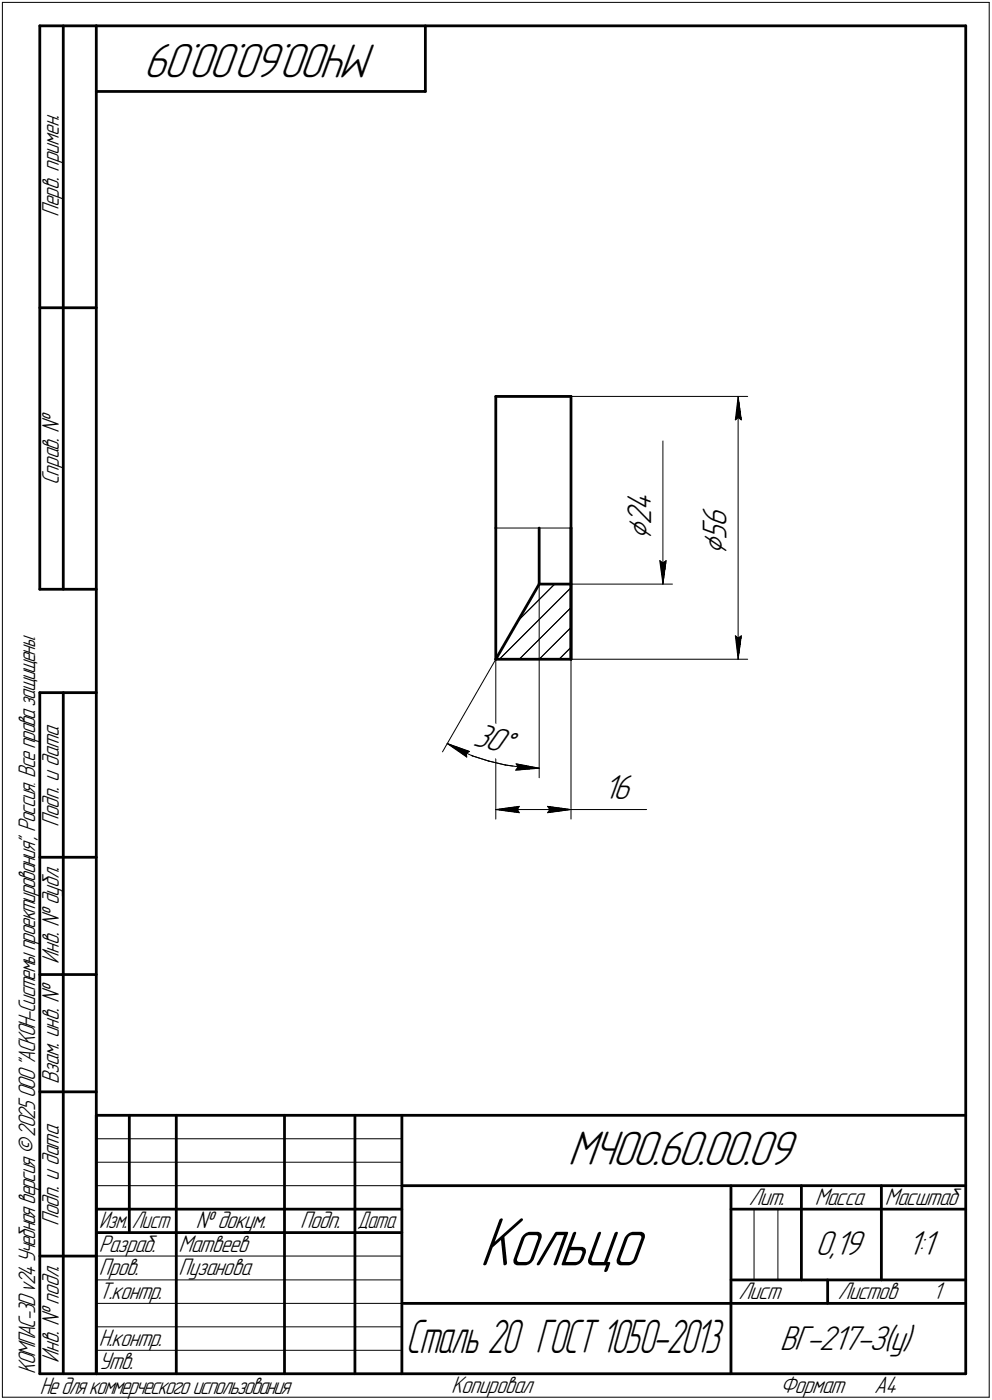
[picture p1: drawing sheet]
<svg xmlns="http://www.w3.org/2000/svg" width="211mm" height="298mm" viewBox="0 0 211 298" stroke-linecap="round" stroke-linejoin="round" font-family="sans-serif">
<g fill="none" stroke="#000" stroke-width=".59">
<path d="M8.5 5.5v120zM8.5 5.5h12zM13.5 5.5v120zM20.5 5.5v287zM20.5 5.5h185zM20.5 19.5h70zM90.5 5.5v14zM205.5 5.5v287zM8.5 65.5h12zM105.5 84.4h16zM105.5 84.4v28zM121.5 84.4v28z"/>
<path d="M105.5 112.4v28zM114.7 112.4v12zM121.5 112.4v28zM121.5 112.4v12zM8.5 125.5h12zM114.7 124.4l-9.2 16zM114.7 124.4h6.8zM121.5 124.4v16zM8.5 147.5v145zM8.5 147.5h12zM13.5 147.5v145zM105.5 140.4h16z"/>
<path d="M8.5 182.5h12zM8.5 207.5h12zM8.5 232.5h12zM20.5 237.5h185zM20.5 237.5v55zM27.5 237.5v25zM37.5 237.5v55zM60.5 237.5v55zM75.5 237.5v55zM85.5 237.5v55zM20.5 257.5h65zM85.5 252.5h120z"/>
<path d="M155.5 252.5v40zM155.5 257.5h15zM170.5 252.5v20zM170.5 257.5h35zM187.5 252.5v20zM8.5 267.5h12zM20.5 262.5h65zM85.5 277.5h70zM155.5 277.5h50zM155.5 272.5h50zM176.1 272.5v5zM8.5 292.5h12z"/>
<path d="M20.5 292.5h185z"/>
</g>
<g fill="none" stroke="#000" stroke-width=".21">
<path d="M.5 .5v297zM.5 .5h210zM210.5 .5v297zM121.5 84.4h37.6zM141.1 93.9v30.5zM156.5 89.4l.6-.5zM157.1 84.4l.6 5zM157.1 88.9l.6 .5zM157.1 84.4l-.6 5zM157.1 84.4v56zM105.5 112.4h16zM114.7 112.4v53.2z"/>
<path d="M121.5 112.4v28zM140.4 119.4l.7 5zM140.4 119.4l.7 .5zM141.1 119.9l.6-.5zM141.7 119.4l-.6 5zM105.5 126.4v48zM110.3 132.1l7.7-7.7zM121.5 124.4h21.6zM156.5 135.4l.6 5zM156.5 135.4l.6 .5zM157.1 135.9l.6-.5zM157.7 135.4l-.6 5z"/>
<path d="M95.2 158.3l2 1.1zM95.2 158.3l4.7 1.7zM95.2 158.3l4.1 2.9zM97.2 159.4l3.3 1.6zM105.5 140.4l-11.4 19.7zM106.3 140.4l15.2-15.3zM110.5 140.4l11-11zM114.7 140.4l6.8-6.8zM119 140.4l2.5-2.6zM121.5 140.4h37.6zM121.5 140.4v34zM99.2 160.4l.7-.4z"/>
<path d="M99.2 160.4l.1 .8zM100.5 161l3.5 1.1zM104 162.1l3.5 .8zM105.5 172.4l5-.7zM105.5 172.4l5 .7zM105.5 172.4h16zM107.5 162.9l3.7 .5zM109.7 164l5-.4zM109.8 162.6l.4 .7zM109.8 162.6l4.9 1zM110.1 172.4l.4 .7zM110.2 163.3l-.5 .7z"/>
<path d="M110.5 171.7l-.4 .7zM111.2 163.4l3.5 .2zM116.5 173.1l5-.7zM116.5 171.7l.5 .7zM116.5 171.7l5 .7zM117 172.4l-.5 .7zM121.5 172.4h5zM126.5 172.4h11.1zM20.5 247.5h65zM20.5 252.5h65zM20.5 242.5h65zM160.4 257.5v15z"/>
<path d="M165.5 257.5v15zM20.5 267.5h65zM20.5 272.5h65zM20.5 277.5h65zM.5 297.5h210zM20.5 282.5h65zM20.5 287.5h65z"/>
</g>
<g fill="#fff" stroke="#fff" stroke-width=".21">
<path d="M149.1 106.8h6.9zM149.1 106.8h6.9zM149.1 106.9h6.9zM149.1 107h6.9zM149.1 107.1h6.9zM149.1 107.2h6.9zM149.1 107.3h6.9zM149.1 107.4h6.9zM149.1 107.4h6.9zM149.1 107.5h6.9zM149.1 107.6h6.9zM149.1 107.7h6.9zM149.1 107.8h6.9zM149.1 107.9h6.9zM149.1 107.9h6.9zM149.1 108h6.9zM149.1 108.1h6.9zM149.1 108.2h6.9zM149.1 108.3h6.9zM149.1 108.4h6.9zM149.1 108.5h6.9zM149.1 108.5h6.9zM149.1 108.6h6.9zM149.1 108.7h6.9zM149.1 108.8h6.9zM149.1 108.9h6.9zM149.1 109h6.9zM149.1 109.1h6.9zM149.1 109.1h6.9zM149.1 109.2h6.9zM149.1 109.3h6.9zM149.1 109.4h6.9zM149.1 109.5h6.9zM149.1 109.6h6.9zM149.1 109.6h6.9zM149.1 109.7h6.9zM149.1 109.8h6.9zM149.1 109.9h6.9zM149.1 110h6.9zM149.1 110.1h6.9zM149.1 110.2h6.9zM149.1 110.2h6.9zM149.1 110.3h6.9zM149.1 110.4h6.9zM149.1 110.5h6.9zM149.1 110.6h6.9zM149.1 110.7h6.9zM149.1 110.7h6.9zM149.1 110.8h6.9zM149.1 110.9h6.9zM149.1 111h6.9zM149.1 111.1h6.9zM149.1 111.2h6.9zM149.1 111.3h6.9zM149.1 111.3h6.9zM149.1 111.4h6.9zM149.1 111.5h6.9zM149.1 111.6h6.9zM149.1 111.7h6.9zM149.1 111.8h6.9zM149.1 111.8h6.9zM149.1 111.9h6.9zM149.1 112h6.9zM149.1 112.1h6.9zM149.1 112.2h6.9zM149.1 112.3h6.9zM149.1 112.4h6.9zM149.1 112.4h6.9zM149.1 112.5h6.9zM149.1 112.6h6.9zM149.1 112.7h6.9zM149.1 112.8h6.9zM149.1 112.9h6.9zM149.1 112.9h6.9zM149.1 113h6.9zM149.1 113.1h6.9zM149.1 113.2h6.9zM149.1 113.3h6.9zM149.1 113.4h6.9zM149.1 113.5h6.9zM149.1 113.5h6.9zM149.1 113.6h6.9zM149.1 113.7h6.9zM149.1 113.8h6.9zM149.1 113.9h6.9zM149.1 114h6.9zM149.1 114h6.9zM149.1 114.1h6.9zM149.1 114.2h6.9zM149.1 114.3h6.9zM149.1 114.4h6.9zM149.1 114.5h6.9zM149.1 114.6h6.9zM149.1 114.6h6.9zM149.1 114.7h6.9zM149.1 114.8h6.9zM149.1 114.9h6.9zM149.1 115h6.9zM149.1 115.1h6.9zM149.1 115.1h6.9zM149.1 115.2h6.9zM149.1 115.3h6.9zM149.1 115.4h6.9zM149.1 115.5h6.9zM149.1 115.6h6.9zM149.1 115.7h6.9zM149.1 115.7h6.9zM149.1 115.8h6.9zM149.1 115.9h6.9zM149.1 116h6.9zM149.1 116.1h6.9zM149.1 116.2h6.9zM149.1 116.2h6.9zM149.1 116.3h6.9zM149.1 116.4h6.9zM149.1 116.5h6.9zM149.1 116.6h6.9zM149.1 116.7h6.9zM149.1 116.8h6.9zM149.1 116.8h6.9zM149.1 116.9h6.9zM149.1 117h6.9zM149.1 117.1h6.9zM149.1 117.2h6.9zM149.1 117.3h6.9zM149.1 117.3h6.9zM149.1 117.4h6.9zM149.1 117.5h6.9zM149.1 117.6h6.9zM149.1 117.7h6.9zM149.1 117.8h6.9zM149.1 117.9h6.9zM149.1 117.9h6.9zM149.1 118h6.9z"/>
<path d="M157 84.7h.2zM157 84.8h.2zM157 84.8h.3zM156.9 84.9h.4zM156.9 85h.4zM156.8 85.1h.6zM156.8 85.2h.6zM156.8 85.3h.7zM156.7 85.3h.8zM156.7 85.4h.9zM156.7 85.5h.9zM156.6 85.6h1zM156.6 85.7h1zM156.5 85.8h1.1zM156.5 85.9h1.2zM156.5 85.9h1.2zM156.5 86h1.3zM156.5 86.1h1.3zM156.4 86.2h1.4zM156.4 86.3h1.5zM156.4 86.4h1.5zM156.4 86.4h1.5zM156.4 86.5h1.5zM156.4 86.6h1.5zM156.4 86.7h1.5zM156.4 86.8h1.5zM156.3 86.9h1.7zM156.3 87h1.7zM156.3 87h1.7zM156.3 87.1h1.7zM156.3 87.2h1.7zM156.3 87.3h1.7zM156.3 87.4h1.7zM156.2 87.5h1.9zM156.2 87.5h1.9zM156.2 87.6h1.9zM156.2 87.7h1.9zM156.2 87.8h1.9zM156.2 87.9h1.9zM156.2 88h1.9zM156.1 88.1h2zM156.1 88.1h2.1zM156.1 88.2h2.1zM156.1 88.3h2.1zM156.1 88.4h2.1zM156.1 88.5h2.1zM156.1 88.6h2.1zM156.1 88.6h2.1zM156 88.7h2.2zM156 88.8h2.2zM156 88.9h2.2zM156 89h2.2zM156 89.1h2.2zM156 89.2h2.2zM156 89.2h2.2zM156 89.3h2.3zM156 89.4h2.3zM156 89.5h2.3zM156 89.6h2.3zM156 89.7h2.3zM156 89.7h2.3zM156 89.8h2.3z"/>
<path d="M155.9 134.9h2.4zM156 135h2.3zM156 135h2.3zM156 135.1h2.3zM156 135.2h2.3zM156 135.3h2.3zM156 135.4h2.3zM156 135.5h2.3zM156 135.6h2.2zM156 135.6h2.2zM156 135.7h2.2zM156 135.8h2.2zM156 135.9h2.2zM156 136h2.2zM156 136.1h2.2zM156.1 136.1h2.1zM156.1 136.2h2.1zM156.1 136.3h2.1zM156.1 136.4h2.1zM156.1 136.5h2.1zM156.1 136.6h2.1zM156.1 136.7h2.1zM156.1 136.7h2zM156.2 136.8h1.9zM156.2 136.9h1.9zM156.2 137h1.9zM156.2 137.1h1.9zM156.2 137.2h1.9zM156.2 137.2h1.9zM156.2 137.3h1.9zM156.3 137.4h1.7zM156.3 137.5h1.7zM156.3 137.6h1.7zM156.3 137.7h1.7zM156.3 137.8h1.7zM156.3 137.8h1.7zM156.3 137.9h1.7zM156.4 138h1.5zM156.4 138.1h1.5zM156.4 138.2h1.5zM156.4 138.3h1.5zM156.4 138.3h1.5zM156.4 138.4h1.5zM156.4 138.5h1.5zM156.4 138.6h1.4zM156.5 138.7h1.3zM156.5 138.8h1.3zM156.5 138.9h1.2zM156.5 138.9h1.2zM156.5 139h1.1zM156.6 139.1h1zM156.6 139.2h1zM156.7 139.3h.9zM156.7 139.4h.9zM156.7 139.4h.8zM156.8 139.5h.7zM156.8 139.6h.6zM156.8 139.7h.6zM156.9 139.8h.4zM156.9 139.9h.4zM157 140h.3zM157 140h.2zM157 140.1h.2z"/>
<path d="M128.5 165.3h7.1zM128.5 165.4h7.1zM128.5 165.4h7.1zM128.5 165.5h7.1zM128.5 165.6h7.1zM128.5 165.7h7.1zM128.5 165.8h7.1zM128.5 165.9h7.1zM128.5 165.9h7.1zM128.5 166h7.1zM128.5 166.1h7.1zM128.5 166.2h7.1zM128.5 166.3h7.1zM128.5 166.4h7.1zM128.5 166.5h7.1zM128.5 166.5h7.1zM128.5 166.6h7.1zM128.5 166.7h7.1zM128.5 166.8h7.1zM128.5 166.9h7.1zM128.5 167h7.1zM128.5 167h7.1zM128.5 167.1h7.1zM128.5 167.2h7.1zM128.5 167.3h7.1zM128.5 167.4h7.1zM128.5 167.5h7.1zM128.5 167.6h7.1zM128.5 167.6h7.1zM128.5 167.7h7.1zM128.5 167.8h7.1zM128.5 167.9h7.1zM128.5 168h7.1zM128.5 168.1h7.1zM128.5 168.1h7.1zM128.5 168.2h7.1zM128.5 168.3h7.1zM128.5 168.4h7.1zM128.5 168.5h7.1zM128.5 168.6h7.1zM128.5 168.7h7.1zM128.5 168.7h7.1zM128.5 168.8h7.1zM128.5 168.9h7.1zM128.5 169h7.1zM128.5 169.1h7.1zM128.5 169.2h7.1zM128.5 169.2h7.1zM128.5 169.3h7.1zM128.5 169.4h7.1zM128.5 169.5h7.1zM128.5 169.6h7.1zM128.5 169.7h7.1zM128.5 169.8h7.1zM128.5 169.8h7.1zM128.5 169.9h7.1zM128.5 170h7.1zM128.5 170.1h7.1zM128.5 170.2h7.1zM128.5 170.3h7.1zM128.5 170.3h7.1zM128.5 170.4h7.1zM128.5 170.5h7.1zM128.5 170.6h7.1zM128.5 170.7h7.1zM128.5 170.8h7.1zM128.5 170.9h7.1zM128.5 170.9h7.1zM128.5 171h7.1zM128.5 171.1h7.1zM128.5 171.2h7.1zM128.5 171.3h7.1z"/>
<path d="M116 171.3h.8zM116 171.4h1.5zM116 171.4h2.3zM116 171.5h3zM116 171.6h3.7zM116 171.7h4zM116 171.8h4.1zM116 171.9h4.3zM116 172h4.6zM116 172h4.7zM116 172.1h4.9zM116 172.2h5.2zM116 172.3h5.3zM116 172.4h5.5zM116 172.5h5.3zM116 172.6h5.2zM116 172.6h4.9zM116 172.7h4.7zM116 172.8h4.6zM116 172.9h4.3zM116 173h4.1zM116 173.1h4zM116 173.1h3.7zM116 173.2h3.1zM116 173.3h2.5zM116 173.4h1.9zM116 173.5h1.3zM116 173.6h.7z"/>
<path d="M110.3 171.3h.7zM109.6 171.4h1.4zM108.8 171.4h2.2zM108 171.5h3zM107.3 171.6h3.7zM107.1 171.7h3.9zM106.9 171.8h4.1zM106.7 171.9h4.3zM106.5 172h4.5zM106.3 172h4.7zM106.1 172.1h4.9zM105.9 172.2h5.1zM105.7 172.3h5.3zM105.5 172.4h5.5zM105.7 172.5h5.3zM105.9 172.6h5.1zM106.1 172.6h4.9zM106.3 172.7h4.7zM106.5 172.8h4.5zM106.7 172.9h4.3zM106.9 173h4.1zM107.1 173.1h3.9zM107.3 173.1h3.7zM107.9 173.2h3.1zM108.5 173.3h2.5zM109.1 173.4h1.9zM109.8 173.5h1.2zM110.4 173.6h.6z"/>
<path d="M133 103.3h7zM133 103.4h7zM133 103.5h7zM133 103.5h7zM133 103.6h7zM133 103.7h7zM133 103.8h7zM133 103.9h7zM133 104h7zM133 104.1h7zM133 104.1h7zM133 104.2h7zM133 104.3h7zM133 104.4h7zM133 104.5h7zM133 104.6h7zM133 104.6h7zM133 104.7h7zM133 104.8h7zM133 104.9h7zM133 105h7zM133 105.1h7zM133 105.2h7zM133 105.2h7zM133 105.3h7zM133 105.4h7zM133 105.5h7zM133 105.6h7zM133 105.7h7zM133 105.7h7zM133 105.8h7zM133 105.9h7zM133 106h7zM133 106.1h7zM133 106.2h7zM133 106.3h7zM133 106.3h7zM133 106.4h7zM133 106.5h7zM133 106.6h7zM133 106.7h7zM133 106.8h7zM133 106.8h7zM133 106.9h7zM133 107h7zM133 107.1h7zM133 107.2h7zM133 107.3h7zM133 107.4h7zM133 107.4h7zM133 107.5h7zM133 107.6h7zM133 107.7h7zM133 107.8h7zM133 107.9h7zM133 107.9h7zM133 108h7zM133 108.1h7zM133 108.2h7zM133 108.3h7zM133 108.4h7zM133 108.5h7zM133 108.5h7zM133 108.6h7zM133 108.7h7zM133 108.8h7zM133 108.9h7zM133 109h7zM133 109.1h7zM133 109.1h7zM133 109.2h7zM133 109.3h7zM133 109.4h7zM133 109.5h7zM133 109.6h7zM133 109.6h7zM133 109.7h7zM133 109.8h7zM133 109.9h7zM133 110h7zM133 110.1h7zM133 110.2h7zM133 110.2h7zM133 110.3h7zM133 110.4h7zM133 110.5h7zM133 110.6h7zM133 110.7h7zM133 110.7h7zM133 110.8h7zM133 110.9h7zM133 111h7zM133 111.1h7zM133 111.2h7zM133 111.3h7zM133 111.3h7zM133 111.4h7zM133 111.5h7zM133 111.6h7zM133 111.7h7zM133 111.8h7zM133 111.8h7zM133 111.9h7zM133 112h7zM133 112.1h7zM133 112.2h7zM133 112.3h7zM133 112.4h7zM133 112.4h7zM133 112.5h7zM133 112.6h7zM133 112.7h7zM133 112.8h7zM133 112.9h7zM133 112.9h7zM133 113h7zM133 113.1h7zM133 113.2h7zM133 113.3h7zM133 113.4h7zM133 113.5h7zM133 113.5h7zM133 113.6h7zM133 113.7h7zM133 113.8h7zM133 113.9h7zM133 114h7zM133 114h7zM133 114.1h7zM133 114.2h7zM133 114.3h7zM133 114.4h7zM133 114.5h7zM133 114.6h7zM133 114.6h7zM133 114.7h7zM133 114.8h7zM133 114.9h7z"/>
<path d="M139.8 119h2.4zM139.9 119h2.3zM139.9 119.1h2.3zM139.9 119.2h2.3zM139.9 119.3h2.3zM139.9 119.4h2.3zM139.9 119.5h2.3zM139.9 119.5h2.3zM140 119.6h2.2zM140 119.7h2.2zM140 119.8h2.2zM140 119.9h2.2zM140 120h2.2zM140 120.1h2.2zM140 120.1h2.2zM140 120.2h2.2zM140 120.3h2.2zM140 120.4h2.2zM140 120.5h2.1zM140 120.6h2.1zM140 120.6h2.1zM140 120.7h2.1zM140.1 120.8h2zM140.1 120.9h2zM140.1 121h2zM140.1 121.1h2zM140.1 121.2h1.9zM140.1 121.2h1.9zM140.1 121.3h1.9zM140.2 121.4h1.8zM140.2 121.5h1.8zM140.2 121.6h1.8zM140.2 121.7h1.8zM140.2 121.8h1.8zM140.2 121.8h1.8zM140.2 121.9h1.7zM140.3 122h1.6zM140.3 122.1h1.6zM140.3 122.2h1.6zM140.3 122.3h1.6zM140.3 122.3h1.6zM140.3 122.4h1.6zM140.3 122.5h1.6zM140.3 122.6h1.5zM140.4 122.7h1.4zM140.4 122.8h1.4zM140.5 122.9h1.2zM140.5 122.9h1.2zM140.5 123h1.1zM140.5 123.1h1.1zM140.5 123.2h1.1zM140.6 123.3h1zM140.6 123.4h1zM140.7 123.4h.8zM140.7 123.5h.8zM140.8 123.6h.6zM140.8 123.7h.6zM140.8 123.8h.5zM140.9 123.9h.4zM140.9 124h.4zM141 124h.2zM141 124.1h.2z"/>
<path d="M101.9 153.3h.4zM101.9 153.4h.7zM101.9 153.5h1.1zM101.9 153.6h1.4zM101.9 153.7h1.6zM101.9 153.8h2zM101.9 153.8h2.3zM101.8 153.9h2.8zM101.8 154h3zM101.8 154.1h3.4zM101.7 154.2h3.8zM101.7 154.3h4.1zM101.7 154.3h4.4zM101.7 154.4h4.7zM101.6 154.5h5.2zM101.6 154.6h5.5zM101.6 154.7h5.8zM101.6 154.8h6.1zM101.5 154.9h6.5zM101.5 154.9h6.9zM101.5 155h7.2zM101.4 155.1h7.6zM101.4 155.2h7.9zM101.4 155.3h8.2zM101.4 155.4h8.6zM101.3 155.4h8.9zM101.3 155.5h9.3zM101.3 155.6h9.6zM101.3 155.7h10zM101.3 155.8h10.2zM101.3 155.9h10.2zM101.3 156h10.2zM101.2 156h10.3zM101.2 156.1h10.2zM101.2 156.2h10.2zM101.2 156.3h10.2zM101.1 156.4h10.3zM101.1 156.5h10.2zM101.1 156.5h10.2zM101 156.6h10.3zM101 156.7h10.3zM101 156.8h10.3zM101 156.9h10.3zM100.9 157h10.4zM100.9 157.1h10.3zM100.9 157.1h10.3zM100.9 157.2h10.3zM100.8 157.3h10.4zM100.8 157.4h10.3zM100.8 157.5h10.3zM100.8 157.6h10.3zM100.8 157.6h10.2zM100.8 157.7h10.2zM100.8 157.8h10.2zM100.7 157.9h10.3zM100.7 158h10.2zM100.7 158.1h10.2zM100.7 158.2h10.2zM100.6 158.2h10.3zM100.6 158.3h10.2zM100.6 158.4h10.2zM100.5 158.5h10.3zM100.5 158.6h10.2zM100.5 158.7h10.2zM100.5 158.7h10.2zM100.4 158.8h10.3zM100.4 158.9h10.3zM100.4 159h10.3zM100.4 159.1h10.3zM100.3 159.2h10.3zM100.3 159.3h10.3zM100.3 159.3h10.3zM100.2 159.4h10.4zM100.2 159.5h10.3zM100.2 159.6h10.3zM100.2 159.7h10.3zM100.2 159.8h10.3zM100.2 159.9h10.2zM100.2 159.9h10.2zM100.1 160h10.3zM100.4 160.1h9.9zM100.8 160.2h9.5zM101.1 160.3h9.2zM101.4 160.4h8.9zM101.7 160.4h8.5zM102 160.5h8.2zM102.4 160.6h7.8zM102.7 160.7h7.5zM103 160.8h7.2zM103.3 160.9h6.9zM103.6 161h6.6zM104 161h6.1zM104.2 161.1h5.9zM104.6 161.2h5.5zM104.9 161.3h5.2zM105.2 161.4h4.8zM105.6 161.5h4.4zM105.8 161.5h4.2zM106.2 161.6h3.8zM106.5 161.7h3.4zM106.8 161.8h3.1zM107.1 161.9h2.8zM107.4 162h2.4zM107.8 162.1h2zM108.1 162.1h1.7zM108.4 162.2h1.4zM108.7 162.3h1zM109.1 162.4h.6zM109.4 162.5h.3z"/>
<path d="M109.3 162.1h.5zM109.3 162.2h.9zM109.3 162.3h1.4zM109.3 162.4h1.9zM109.3 162.5h2.4zM109.3 162.6h2.8zM109.3 162.6h3.3zM109.3 162.7h3.7zM109.3 162.8h3.9zM109.3 162.9h4.1zM109.3 163h4.2zM109.3 163.1h4.4zM109.3 163.2h4.6zM109.3 163.2h4.7zM109.3 163.3h4.9zM109.3 163.4h5.1zM109.3 163.5h5.3zM109.3 163.6h5.4zM109.3 163.7h5.3zM109.3 163.7h5zM109.3 163.8h4.8zM109.3 163.9h4.6zM109.3 164h4.3zM109.3 164.1h4.2zM109.3 164.2h3.9zM109.3 164.3h3.6zM109.3 164.3h2.5zM109.3 164.4h1.2z"/>
<path d="M95.2 158.4h1zM95.3 158.5h1.8zM95.4 158.6h2zM95.5 158.7h2.1zM95.6 158.7h2.3zM95.7 158.8h2.4zM95.8 158.9h2.6zM95.8 159h2.8zM95.8 159.1h3.1zM95.9 159.2h3.2zM96 159.3h3.4zM96.1 159.3h3.6zM96.2 159.4h3.7zM96.3 159.5h3.9zM96.4 159.6h4zM96.4 159.7h4.3zM96.4 159.8h4.3zM96.6 159.9h4zM96.7 159.9h3.9zM96.9 160h3.6zM96.9 160.1h3.6zM97.1 160.2h3.3zM97.2 160.3h3.2zM97.4 160.4h2.9zM97.5 160.4h2.8zM97.6 160.5h2.6zM97.7 160.6h2.5zM97.9 160.7h2.3zM98 160.8h2.1zM98.1 160.9h2zM98.2 161h1.9zM98.4 161h1.6zM98.5 161.1h1.5zM98.6 161.2h1.3zM98.7 161.3h1.2zM98.9 161.4h.9zM99 161.5h.8zM99.1 161.5h.6zM99.2 161.6h.5zM99.4 161.7h.3zM99.5 161.8h.2z"/>
</g>
<g fill="#000" stroke="#000" stroke-width=".21">
<path d="M156.9 85.9h.2zM156.9 85.9h.2zM156.9 86h.2zM156.9 86.1h.2zM156.9 86.2h.2zM156.9 86.3h.2zM156.9 86.4h.2zM156.9 86.4h.2zM156.9 86.5h.2zM156.8 86.6h.3zM156.8 86.7h.3zM156.8 86.8h.3zM156.8 86.9h.3zM156.8 87h.3zM156.8 87h.3zM156.8 87.1h.3zM156.8 87.2h.3zM156.7 87.3h.4zM156.7 87.4h.4zM156.7 87.5h.4zM156.7 87.5h.4zM156.7 87.6h.4zM156.7 87.7h.4zM156.7 87.8h.4zM156.7 87.9h.4zM156.7 88h.4zM156.6 88.1h.5zM156.6 88.1h.5zM156.6 88.2h.5zM156.6 88.3h.5zM156.6 88.4h.5zM156.6 88.5h.5zM156.6 88.6h.5zM156.6 88.6h.5zM156.5 88.7h.6zM156.5 88.8h.6zM156.5 88.9h.6zM156.5 89h.5zM156.5 89.1h.4zM156.5 89.2h.3zM156.5 89.2h.2z"/>
<path d="M157.1 85.1h.1zM157.1 85.2h.1zM157.1 85.3h.1zM157.1 85.3h.1zM157.1 85.4h.1zM157.1 85.5h.1zM157.1 85.6h.1zM157.1 85.7h.2zM157.1 85.8h.2zM157.1 85.9h.2zM157.1 85.9h.2zM157.1 86h.2zM157.1 86.1h.2zM157.1 86.2h.2zM157.1 86.3h.2zM157.1 86.4h.3zM157.1 86.4h.3zM157.1 86.5h.3zM157.1 86.6h.3zM157.1 86.7h.3zM157.1 86.8h.3zM157.1 86.9h.3zM157.1 87h.4zM157.1 87h.4zM157.1 87.1h.4zM157.1 87.2h.4zM157.1 87.3h.4zM157.1 87.4h.4zM157.1 87.5h.4zM157.1 87.5h.5zM157.1 87.6h.5zM157.1 87.7h.5zM157.1 87.8h.5zM157.1 87.9h.5zM157.1 88h.5zM157.1 88.1h.5zM157.1 88.1h.5zM157.1 88.2h.5zM157.1 88.3h.5zM157.1 88.4h.5zM157.1 88.5h.5zM157.1 88.6h.5zM157.1 88.6h.5zM157.1 88.7h.5zM157.1 88.8h.6zM157.1 88.9h.6zM157.2 89h.5zM157.3 89.1h.4zM157.4 89.2h.3zM157.6 89.2h.1z"/>
<path d="M140.5 119.5h.1zM140.5 119.6h.2zM140.5 119.7h.4zM140.5 119.8h.5zM140.5 119.9h.6zM140.5 120h.6zM140.5 120.1h.6zM140.5 120.1h.6zM140.5 120.2h.6zM140.5 120.3h.6zM140.5 120.4h.6zM140.5 120.5h.6zM140.5 120.6h.6zM140.6 120.6h.5zM140.6 120.7h.5zM140.6 120.8h.5zM140.6 120.9h.5zM140.6 121h.5zM140.6 121.1h.5zM140.6 121.2h.5zM140.6 121.2h.5zM140.7 121.3h.4zM140.7 121.4h.4zM140.7 121.5h.4zM140.7 121.6h.4zM140.7 121.7h.4zM140.7 121.8h.4zM140.7 121.8h.4zM140.8 121.9h.3zM140.8 122h.3zM140.8 122.1h.3zM140.8 122.2h.3zM140.8 122.3h.3zM140.8 122.3h.3zM140.8 122.4h.3zM140.9 122.5h.2zM140.9 122.6h.2zM140.9 122.7h.2zM140.9 122.8h.2zM140.9 122.9h.2zM140.9 122.9h.2zM140.9 123h.2zM140.9 123.1h.2z"/>
<path d="M141.6 119.5h.1zM141.4 119.6h.3zM141.3 119.7h.4zM141.2 119.8h.5zM141.1 119.9h.6zM141.1 120h.6zM141.1 120.1h.5zM141.1 120.1h.5zM141.1 120.2h.5zM141.1 120.3h.5zM141.1 120.4h.5zM141.1 120.5h.5zM141.1 120.6h.5zM141.1 120.6h.5zM141.1 120.7h.5zM141.1 120.8h.5zM141.1 120.9h.5zM141.1 121h.5zM141.1 121.1h.5zM141.1 121.2h.5zM141.1 121.2h.5zM141.1 121.3h.4zM141.1 121.4h.4zM141.1 121.5h.4zM141.1 121.6h.4zM141.1 121.7h.4zM141.1 121.8h.4zM141.1 121.8h.4zM141.1 121.9h.3zM141.1 122h.3zM141.1 122.1h.3zM141.1 122.2h.3zM141.1 122.3h.3zM141.1 122.3h.3zM141.1 122.4h.3zM141.1 122.5h.2zM141.1 122.6h.2zM141.1 122.7h.2zM141.1 122.8h.2zM141.1 122.9h.2zM141.1 122.9h.2zM141.1 123h.2zM141.1 123.1h.2zM141.1 123.2h.1zM141.1 123.3h.1zM141.1 123.4h.1zM141.1 123.4h.1zM141.1 123.5h.1zM141.1 123.6h.1zM141.1 123.7h.1z"/>
<path d="M156.5 135.6h.2zM156.5 135.6h.3zM156.5 135.7h.4zM156.5 135.8h.5zM156.5 135.9h.6zM156.5 136h.6zM156.5 136.1h.6zM156.6 136.1h.5zM156.6 136.2h.5zM156.6 136.3h.5zM156.6 136.4h.5zM156.6 136.5h.5zM156.6 136.6h.5zM156.6 136.7h.5zM156.6 136.7h.5zM156.7 136.8h.4zM156.7 136.9h.4zM156.7 137h.4zM156.7 137.1h.4zM156.7 137.2h.4zM156.7 137.2h.4zM156.7 137.3h.4zM156.7 137.4h.4zM156.7 137.5h.4zM156.8 137.6h.3zM156.8 137.7h.3zM156.8 137.8h.3zM156.8 137.8h.3zM156.8 137.9h.3zM156.8 138h.3zM156.8 138.1h.3zM156.8 138.2h.3zM156.9 138.3h.2zM156.9 138.3h.2zM156.9 138.4h.2zM156.9 138.5h.2zM156.9 138.6h.2zM156.9 138.7h.2zM156.9 138.8h.2zM156.9 138.9h.2zM156.9 138.9h.2z"/>
<path d="M157.6 135.6h.1zM157.4 135.6h.3zM157.3 135.7h.4zM157.2 135.8h.5zM157.1 135.9h.6zM157.1 136h.6zM157.1 136.1h.5zM157.1 136.1h.5zM157.1 136.2h.5zM157.1 136.3h.5zM157.1 136.4h.5zM157.1 136.5h.5zM157.1 136.6h.5zM157.1 136.7h.5zM157.1 136.7h.5zM157.1 136.8h.5zM157.1 136.9h.5zM157.1 137h.5zM157.1 137.1h.5zM157.1 137.2h.5zM157.1 137.2h.5zM157.1 137.3h.4zM157.1 137.4h.4zM157.1 137.5h.4zM157.1 137.6h.4zM157.1 137.7h.4zM157.1 137.8h.4zM157.1 137.8h.4zM157.1 137.9h.3zM157.1 138h.3zM157.1 138.1h.3zM157.1 138.2h.3zM157.1 138.3h.3zM157.1 138.3h.3zM157.1 138.4h.3zM157.1 138.5h.2zM157.1 138.6h.2zM157.1 138.7h.2zM157.1 138.8h.2zM157.1 138.9h.2zM157.1 138.9h.2zM157.1 139h.2zM157.1 139.1h.2zM157.1 139.2h.1zM157.1 139.3h.1zM157.1 139.4h.1zM157.1 139.4h.1zM157.1 139.5h.1zM157.1 139.6h.1zM157.1 139.7h.1z"/>
<path d="M95.5 158.5h.2zM95.7 158.6h.2zM95.8 158.7h.4zM96 158.7h.4zM96.2 158.8h.4zM96.4 158.9h.5zM96.5 159h.6zM96.7 159.1h.7zM96.9 159.2h.6zM97 159.3h.8zM97.2 159.3h.8zM97.4 159.4h.9zM97.5 159.5h1.1zM97.7 159.6h1zM97.9 159.7h1.1zM98 159.8h1.2zM98.2 159.9h1.3zM98.4 159.9h1.3zM98.6 160h1.3zM98.7 160.1h1zM98.9 160.2h.7zM99.1 160.3h.3z"/>
<path d="M95.7 158.7h.1zM95.8 158.7h.2zM95.9 158.8h.3zM96.1 158.9h.3zM96.2 159h.3zM96.3 159.1h.4zM96.4 159.2h.5zM96.5 159.3h.5zM96.7 159.3h.5zM96.8 159.4h.6zM96.9 159.5h.6zM97 159.6h.7zM97.2 159.7h.7zM97.3 159.8h.7zM97.4 159.9h.8zM97.5 159.9h.9zM97.6 160h1zM97.8 160.1h.9zM97.9 160.2h1zM98 160.3h1.1zM98.1 160.4h1.1zM98.3 160.4h1zM98.4 160.5h.9zM98.5 160.6h.8zM98.6 160.7h.7zM98.7 160.8h.6zM98.9 160.9h.4zM99 161h.3zM99.1 161h.2z"/>
<path d="M105.5 172.4h4.6zM106.2 172.5h4zM106.8 172.6h3.4zM107.4 172.6h2.8zM108 172.7h2.3zM108.6 172.8h1.8zM109.3 172.9h1.1zM109.9 173h.6z"/>
<path d="M109.9 171.8h.6zM109.3 171.9h1.1zM108.6 172h1.8zM108 172h2.3zM107.4 172.1h2.8zM106.8 172.2h3.4zM106.2 172.3h4z"/>
<path d="M109.9 162.7h.4zM110 162.8h.7zM110 162.9h1.2zM110.1 163h1.6zM110.2 163.1h1.9zM110.2 163.2h2.3zM110.2 163.2h2.7zM110.2 163.3h3.3zM111.8 163.4h2.1zM113.3 163.5h1z"/>
<path d="M110.2 163.4h1.6zM110.2 163.5h3.1zM110.1 163.6h4.6zM110 163.7h3.8zM110 163.7h2.8zM109.9 163.8h1.9zM109.8 163.9h.9z"/>
<path d="M116.6 171.8h.6zM116.7 171.9h1.1zM116.8 172h1.6zM116.8 172h2.2zM116.8 172.1h2.8zM116.9 172.2h3.4zM117 172.3h3.9z"/>
<path d="M117 172.4h4.5zM117 172.5h3.9zM116.9 172.6h3.4zM116.8 172.6h2.8zM116.8 172.7h2.2zM116.8 172.8h1.6zM116.7 172.9h1.1zM116.6 173h.6z"/>
</g>
<text font-size="15.6" x="102" y="269.4">Кольцо</text>
<g font-size="10.9">
<text x="80.2" y="9.4" transform="rotate(-180 80.2 9.4)">МЧ00.60.00.09</text>
<text x="120.8" y="248.1">МЧ00.60.00.09</text>
</g>
<text font-size="10.7" x="86.3" y="288.1">Сталь 20 ГОСТ1050-2013</text>
<g font-size="7.8">
<text x="138.5" y="111.8" transform="rotate(-90 138.5 111.8)">2</text>
<text x="138.5" y="108.8" transform="rotate(-90 138.5 108.8)">4</text>
<text x="154.6" y="112.3" transform="rotate(-90 154.6 112.3)">6</text>
<text x="138.5" y="115" transform="rotate(-90 138.5 115)">⌀</text>
<text x="154.6" y="118.1" transform="rotate(-90 154.6 118.1)">⌀</text>
<text x="154.6" y="114.9" transform="rotate(-90 154.6 114.9)">5</text>
<text x="100.5" y="158.6" transform="rotate(15 100.5 158.6)">30°</text>
<text x="128.5" y="170.1">16</text>
<text x="173.5" y="267.2">0,19</text>
<text x="193.1" y="267.2">1:1</text>
<text x="165.9" y="287.4">ВГ-217-З(у)</text>
</g>
<g font-size="5.4">
<text x="12.6" y="46.3" transform="rotate(-90 12.6 46.3)">Перв. примен.</text>
<text x="12.6" y="103.4" transform="rotate(-90 12.6 103.4)">Справ. №</text>
<text x="12.6" y="176.1" transform="rotate(-90 12.6 176.1)">Подп. и дата</text>
<text x="12.6" y="205.2" transform="rotate(-90 12.6 205.2)">Инв. № дубл.</text>
<text x="12.6" y="230.9" transform="rotate(-90 12.6 230.9)">Взам. инв. №</text>
<text x="159.3" y="256.6">Лит.</text>
<text x="173.4" y="256.6">Масса</text>
<text x="188.3" y="256.6">Масштаб</text>
<text x="12.6" y="261.1" transform="rotate(-90 12.6 261.1)">Подп. и дата</text>
<text x="41.6" y="261.6">№ докум.</text>
<text x="63.9" y="261.6">Подп.</text>
<text x="21" y="266.6">Разраб.</text>
<text x="38" y="266.6">Матвеев</text>
<text x="21" y="271.6">Пров.</text>
<text x="38" y="271.6">Пузанова</text>
<text x="21" y="276.6">Т.контр.</text>
<text x="157.1" y="276.6">Лист</text>
<text x="178.3" y="276.6">Листов</text>
<text x="198.5" y="276.6">1</text>
<text x="21" y="286.6">Н.контр.</text>
<text x="7.5" y="292.5" transform="rotate(-90 7.5 292.5)">КОМПАС-3Dv24Учебнаяверсия©2025ООО&quot;АСКОН-Системыпроектирования&quot;, Россия. Всеправазащищены.</text>
<text x="12.6" y="290.2" transform="rotate(-90 12.6 290.2)">Инв. № подл.</text>
<text x="21" y="291.6">Утв.</text>
<text x="8.5" y="296.7">Недлякоммерческогоиспользования</text>
<text x="96" y="296.6">Копировал</text>
<text x="166" y="296.6">Формат</text>
<text x="186" y="296.6">A4</text>
</g>
<g font-size="5.3">
<text x="21.1" y="261.6">Изм.</text>
<text x="28.1" y="261.6">Лист</text>
<text x="76.1" y="261.6">Дата</text>
</g>
</svg>
